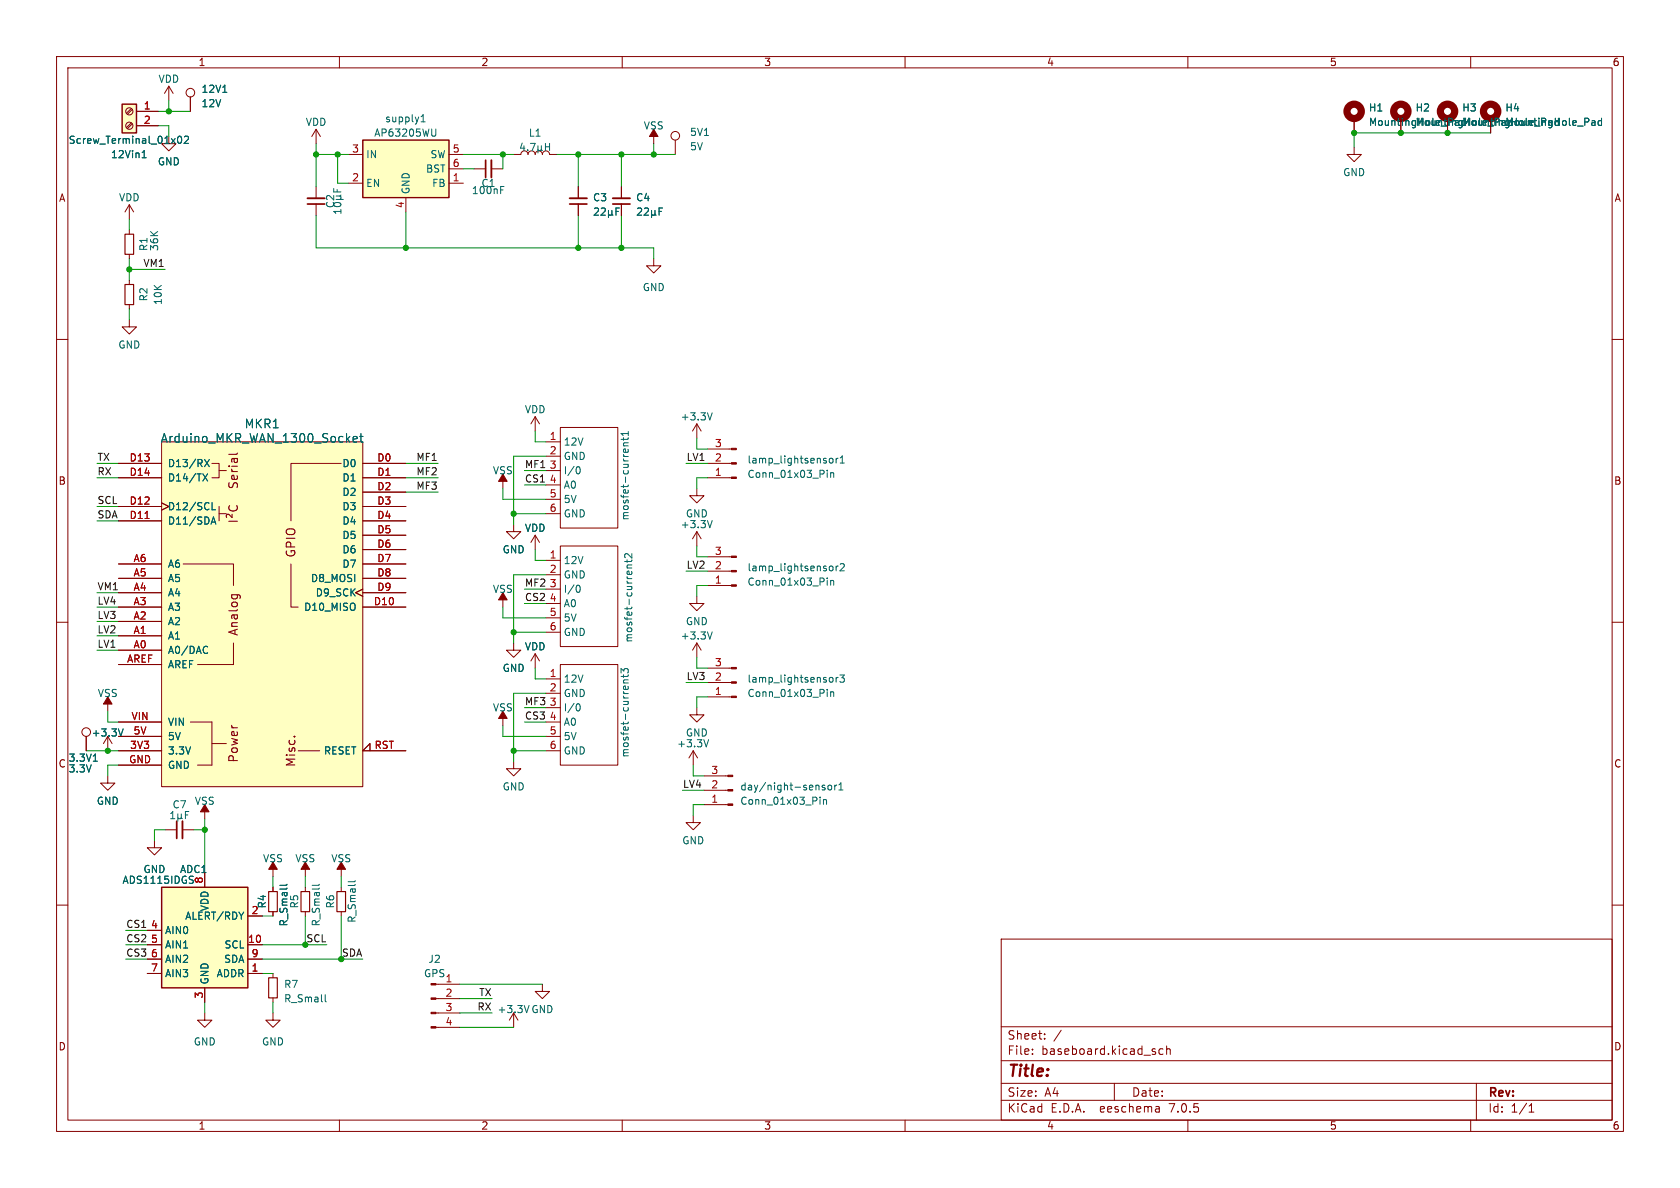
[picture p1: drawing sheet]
<svg xmlns="http://www.w3.org/2000/svg" width="297mm" height="210mm" viewBox="0 0 297 210" stroke-linecap="round" stroke-linejoin="round" font-family="sans-serif">
<g fill="none" stroke="#840000" stroke-width=".18">
<path d="M10 10h277v190h-277zM12 12h273v186h-273zM23.2 19.2l-.8 .8M23.4 19.4l-.9 .8M24.1 19.7h3.8M29.8 15.2l-.7 1.3M29.8 15.2v2.6M29.8 15.2l.8 1.3M33.7 17.1v2.6M60 10v2M110 10v2M160 10v2"/>
<path d="M210 10v2M260 10v2M22.9 36.2l-.8 1.3M22.9 36.2v2.5M22.9 36.2l.7 1.3M23.2 21.7l-.8 .9M23.4 21.9l-.9 .8M24.1 22.2h3.8M29.8 24.1v1.3h1.3l-1.3 1.3-1.2-1.3h1.2M55.9 22.9l-.8 1.2M55.9 22.9v2.5M55.9 33v2.1"/>
<path d="M55.9 36.1v2M55.9 22.9l.7 1.2M61.6 27.3h2.5M61.6 32.4h2.5M71.8 34.9v2.6M79.4 27.3h2.5M79.4 32.4h2.5M79.4 29.8h2.5M83.8 29.8h2.1M86.9 29.8h2M90.8 27.3h1.3a.64 .64 0 0 1 .6-.6 .64 .64 0 0 1 .6 .6 .64 .64 0 0 1 .7-.6 .64 .64 0 0 1 .6 .6 .64 .64 0 0 1 .6-.6 .64 .64 0 0 1 .7 .6 .64 .64 0 0 1 .6-.6 .64 .64 0 0 1 .7 .6h1.2M102.2 33v2.1"/>
<path d="M102.2 36.1v2M109.9 33v2.1M109.9 36.1v2M115.6 22.9v2.5M119.4 24.8v2.5M239.4 26v1.3h1.3l-1.3 1.3-1.3-1.3h1.3M239.4 21v2.5M247.6 21v2.5M255.9 21v2.5M263.5 21v2.5M10 60h2M22.9 56.5v1.3h1.2l-1.2 1.3-1.3-1.3h1.3"/>
<path d="M22.9 40.6v.8M22.9 45v.7M22.9 49.5v.8M22.9 53.8v.8M115.6 45.7v1.3h1.2l-1.2 1.3-1.3-1.3h1.3M285 60h2M28.6 78.1h35.5v61h-35.5zM94.6 73.7v2.5M94.6 73.7l-.7 1.2M94.6 73.7l.8 1.2M96.5 78.1h2.6M99.1 75.6h10.1v17.7h-10.1z"/>
<path d="M123.2 74.9v2.6M123.2 74.9l-.8 1.3M123.2 74.9l.8 1.3M125.1 79.4h4.2M21 99.7h7.6M21 81.9h7.6M21 84.5h7.6M21 92.1h7.6M21 89.5h7.6M28.6 88.9l1.2 .6-1.2 .7M32.4 99.7h8.9v3.8M37.5 81.9h1.2v2.6h-1.2"/>
<path d="M38.7 83.2h1.3M38.7 89.5v2.6M38.7 90.8h1.3M51.4 99.7v7.6h1.3M60.3 81.9h-8.9v10.2M64.1 99.7h7.7M64.1 81.9h7.7M64.1 84.5h7.7M64.1 92.1h7.7M64.1 89.5h7.7M64.1 87h7.7M64.1 94.6h7.7"/>
<path d="M64.1 97.2h7.7M88.9 83.8v2.6M90.8 92.7v1.3h1.3l-1.3 1.3-1.3-1.3h1.3M94.6 94.6v2.6M94.6 94.6l-.7 1.3M94.6 94.6l.8 1.3M96.5 83.2h2.6M96.5 90.8h2.6M96.5 99.1h2.6M96.5 80.6h2.6M96.5 85.7h2.6M96.5 88.3h2.6"/>
<path d="M99.1 96.5h10.1v17.8h-10.1zM123.2 86.4v1.2h1.3l-1.3 1.3-1.3-1.3h1.3M123.2 94v2.5M123.2 94l-.8 1.3M123.2 94l.8 1.3M125.1 81.9h4.2M125.1 84.5h4.2M125.1 98.4h4.2M10 110h2M21 114.9h7.6M21 112.4h7.6M21 109.9h7.6"/>
<path d="M21 107.3h7.6M21 104.8h7.6M21 102.2h7.6M21 117.5h7.6M41.3 113.7v3.8h-6.4M64.1 104.1l-1.2 .7 1.2 .6M64.1 107.3h7.7M64.1 104.8h7.7M64.1 102.2h7.7M88.9 104.8v2.5M90.8 113.7v1.2h1.3l-1.3 1.3-1.3-1.3h1.3M94.6 115.6l-.7 1.2"/>
<path d="M94.6 115.6v2.5M94.6 115.6l.8 1.2M96.5 101.6h2.6M96.5 104.1h2.6M96.5 106.7h2.6M96.5 109.2h2.6M96.5 111.8h2.6M99.1 117.5h10.1v17.8h-10.1zM123.2 105.4v1.3h1.3l-1.3 1.3-1.3-1.3h1.3M123.2 113.7l-.8 1.2M123.2 113.7v2.5M123.2 113.7l.8 1.2"/>
<path d="M125.1 101h4.2M125.1 103.5h4.2M125.1 118.1h4.2M285 110h2M15.2 130.2v2.5M19 137.2v1.2h1.3l-1.3 1.3-1.2-1.3h1.2M19 130.2l-.7 1.2M19 123.2v2.5M19 130.2v2.5M19 130.2l.8 1.2M21 132.7h7.6M21 130.2h7.6"/>
<path d="M21 135.3h7.6M21 127.6h7.6M33.7 127.6h3.8zM34.9 135.3h2.6zM37.5 131.4h2.5zM37.5 127.6v7.7M52.7 132.7h3.8zM65.4 132.7v-1.3l-1.3 1.3h7.7M88.9 125.7v2.6M90.8 134.6v1.3h1.3l-1.3 1.3-1.3-1.3h1.3M96.5 132.7h2.6M96.5 130.2h2.6"/>
<path d="M96.5 127.6h2.6M96.5 120h2.6M96.5 122.6h2.6M96.5 125.1h2.6M122.6 132.7l-.8 1.3M122.6 132.7v2.6M122.6 132.7l.7 1.3M123.2 125.1v1.3h1.3l-1.3 1.2-1.3-1.2h1.3M124.5 137.2h4.2M124.5 139.7h4.2M125.1 120.7h4.2M125.1 123.2h4.2"/>
<path d="M10 160h2M27.3 148.6v1.3h1.3l-1.3 1.2-1.3-1.2h1.3M29.2 146.7h2M32.3 146.7h2M36.2 142.2v2.6M36.2 154.3v2.5M48.3 152.4v2.5M48.3 156.8v.8M54 152.4v2.5M54 156.8v.8M60.3 152.4v2.5M60.3 156.8v.8"/>
<path d="M122.6 144.1v1.3h1.2l-1.2 1.3-1.3-1.3h1.3M124.5 142.2h4.2M285 160h2M26 172.1h2.6M26 167h2.6M26 164.5h2.6M26 169.5h2.6M36.2 179.1v1.2h1.3l-1.3 1.3-1.3-1.3h1.3M36.2 174.6v2.6M43.8 172.1h2.6M43.8 167h2.6M43.8 161.9h2.6"/>
<path d="M43.8 169.5h2.6M48.3 179.1v1.2h1.2l-1.2 1.3-1.3-1.3h1.3M48.3 161.2v.7M48.3 172.1v.7M48.3 176.4v.8M54 161.2v.7M60.3 161.2v.7M77.1 179.1h4.2M77.1 176.5h4.2M77.1 174h4.2M90.8 179.1l-.8 1.2M90.8 179.1v2.5"/>
<path d="M90.8 179.1l.8 1.2M95.9 174v1.3h1.3l-1.3 1.2-1.3-1.2h1.3M177 166h108v32h-108zM60 198v2M77.1 181.6h4.2M110 198v2M160 198v2M177 194.5h108M177 191.5h108M177 187.5h108M177 181.5h108M182.5 186.3v.1"/>
<path d="M182.5 185.5v.1M184.7 183.6v.1M184.7 182.8v.1M187.6 182.1l-1.3 2M197 191.5v3M204.5 195.6l.4 .1 .1 .9M205 196.5l-.5 .1M205 196h-.5M205.6 185.5l-.4-.1-.3 .3v.4l.1 .2h.6M206.2 185.5l.3-.1 .3 .1 .1 .9M206.2 184.9v1.5M210 198v2"/>
<path d="M260 198v2M261 191.5v6.5M270.3 196.6h.9M270.3 195.5l.4-.4v1.5"/>
<circle cx="22.9" cy="19.7" r=".63"/>
<circle cx="33.7" cy="16.4" r=".76"/>
<circle cx="22.9" cy="22.2" r=".63"/>
<circle cx="119.4" cy="24" r=".76"/>
<circle cx="15.2" cy="129.4" r=".76"/>
</g>
<g fill="none" stroke="#006464" stroke-width=".18">
<path d="M39.4 16.3h.7M25.1 27.9h.8M25.2 26.9l.3-.3v1.3M31.5 24.2l.2-.1a.68 .68 0 0 1 .4 .6 .68 .68 0 0 1-.4 .6l-.2-.1-.1-.3zM32.6 24.2l.5-.1 .2 .3-.8 .9h.8M59 33.3v.6h1.3M59.4 35.3h1.3M59.4 34.7h.7M59.6 33.5v.4M59.8 35.8l.3 .1 .2 .2-.2 .3-.3 .1M60.1 34.7l.2 .1v.3l-.2 .2M60.3 37.4h-1.3l.4 .3"/>
<path d="M60.3 37v.7M60.3 34.5l-.2 .2M74.4 21.5h.8M74.4 20.6l.4-.3v1.2M77 22.8v1l-.1 .2-.3 .1M88.5 33h.6M92.3 25.3l-.3 .9h.8M92.6 25.8v.8M93.3 26.5v.1M93.8 25.3h.8l-.5 1.3M95.1 25.8v1.2M95.1 26.4l.2 .2h.2l.2-.2"/>
<path d="M95.7 26.4l.2 .2M95.7 25.8v.6M96.4 25.3v1.3M96.4 25.9h.8M97.2 25.3v1.3M105.1 36.9l.5-.1 .2 .3-.8 .9h.8M106.3 36.9l.5-.1 .2 .3-.8 .9h.8M107.6 37.9l.1 .1h.3l.2-.1M107.6 37.2v1.3M108.2 37.9l.2 .1M108.2 37.2v.7M108.9 37.4h.4"/>
<path d="M109.5 36.8h-.6v1.2M112.7 36.9l.5-.1 .2 .3-.8 .9h.8M113.9 36.9l.5-.1 .2 .3-.7 .9h.7M115.2 37.9l.2 .1h.2l.2-.1M115.2 37.2v1.3M115.8 37.9l.2 .1M115.8 37.2v.7M116.5 37.4h.4M117.1 36.8h-.6v1.2M281.6 21.3h.2l.2 .2v.7M282 22.1l-.4 .1M282 21.6l-.4 .1"/>
<path d="M283.1 21.4l-.3-.1-.3 .3 .1 .5h.5M283.1 20.9v1.3M62.4 77.7l.8-.2-.1-.3h-.5l-.2 .2 .1 .7h.6M63.6 77.2h.6M63.8 76.6v1.3l.4 .3M110.2 77.4v.5M110.2 78.8h.9M110.3 79.4h.2l.1 .6M111.1 78.3h-.8l-.1 .3 .1 .2M111.1 76.3v.7M111.1 77.4l-.2 .3h-1.1M111.1 76.6h-1.3l.4 .4"/>
<path d="M125.9 73l-.4 1.2M35.9 83.8l.8 1.2M36.2 81.2l.8 1.3M36.7 83.8l-.8 1.2M37 81.2l-.8 1.3M37.3 92.7l.4-1.3 .5 1.3M37.4 92.3h.6M37.5 88.8v1.3h.6M102 82.6l.1-.1a.68 .68 0 0 1 .5 .6 .68 .68 0 0 1-.5 .7l-.1-.1M110.9 99v.4M111.7 99.9h-.8v.3l.1 .2M111.7 99l-.2 .3h-1.1"/>
<path d="M111.7 97.9v.8l-.9-.8-.4 .2 .2 .5M125.9 92l-.4 1.3M146.2 83.1v.2M146.2 83.6v.8M146.7 81.1l.3-.1 .3 .3-.2 .5-.3 .1-.1-.2M146.8 83.6v.8M146.8 83.7l.2-.1h.3l.1 .8M147.8 81v.9M148.2 81l-.4 .3M148.5 99.8l.5-.2 .3 .4-.8 .9h.8M148.5 81.9h.8M148.5 81l.4-.4v1.3"/>
<path d="M36.5 114.2l.2 .2M36.7 115.4l-.2 .1M102 103.5l.1-.1a.68 .68 0 0 1 .5 .7 .68 .68 0 0 1-.5 .6h-.1M109.8 119v-.8l.5 .4 .1-.3h.5l.2 .1-.2 .6M110.2 119.3v.5M110.9 100.4h.8M111.1 119.3l-.2 .3h-1.1M125.9 111.7l-.4 1.3M146.2 102.2v.1M146.2 102.6v.8M146.8 100.1h.3l.2 .2-.1 .5-.4 .1M146.8 119.7l.3 .1 .2 .2-.1 .5-.4 .1"/>
<path d="M146.8 102.6v.8M146.8 102.7l.2-.1 .3 .1 .1 .7M147.8 100.1v.8M147.8 119.7v.9M148.2 100.1l-.4 .2M148.2 119.7l-.4 .3M148.5 119.3h.8l-.5 .5 .4 .1v.6l-.2 .1-.5-.1M16.5 134.6h.7M21.8 128.8l-.5 1.3M102 124.5l.1-.1a.68 .68 0 0 1 .5 .6 .68 .68 0 0 1-.5 .7l-.1-.1M110.2 120.7h.9M111.1 120.2h-.8l-.1 .3 .1 .2"/>
<path d="M125.3 130.8l-.4 1.2M145.8 138.9l-.3-.1-.2 .2 .1 .2 .4 .1v.3h-.5M146.2 121.9v.1M146.2 122.3v.8M146.5 138.9l.3-.1 .2 .2v.4l-.2 .2h-.3l-.1-.2zM146.8 122.3v.8M146.8 122.4l.2-.1h.3l.1 .8M147.6 138.8v.8M147.9 138.8l-.3 .2M148.3 139.6h.7M148.3 138.7l.4-.3v1.2M30.2 144.7h.7"/>
<path d="M30.4 143.6l-.2 .2M30.5 143.5v1.2M31.4 144.5l.2 .2h.3l.2-.2M31.4 143.9v1.2M32.1 144.5l.1 .2M32.1 143.9v.6M32.8 144.1h.4M33.4 143.5h-.6v1.2M33.9 155.5l.2 .2M34.1 156l-.2 .2M50.7 156.3l-.1 .2h-1.1M56.5 156.3l-.2 .2h-1.1"/>
<path d="M62.8 155.7l-.2 .2h-1.1M145 140.9v.1M145 141.3v.9M145.6 141.3v.9M145.6 141.5l.2-.2 .3 .1v.8M57.5 175.8v1.1l.2 .2M93.5 177.7l-.4 1.3"/>
</g>
<g fill="#840000" stroke="#840000" stroke-width=".18">
<path d="M19 123.2l.8 1.3h-1.5z"/>
<path d="M129.3 98.3h.9v.3h-.9z"/>
<path d="M129.3 100.8h.9v.3h-.9z"/>
<path d="M129.3 103.4h.9v.2h-.9z"/>
<path d="M129.3 118h.9v.2h-.9z"/>
<path d="M129.3 120.5h.9v.3h-.9z"/>
<path d="M129.3 123.1h.9v.2h-.9z"/>
<path d="M36.2 142.2l.8 1.3h-1.6z"/>
<path d="M128.7 137h.8v.3h-.8z"/>
<path d="M128.7 139.6h.8v.2h-.8z"/>
<path d="M128.7 142.1h.8v.3h-.8z"/>
<path d="M129.3 79.2h.9v.3h-.9z"/>
<path d="M129.3 81.8h.9v.2h-.9z"/>
<path d="M129.3 84.3h.9v.3h-.9z"/>
<path d="M115.6 22.9l.7 1.2h-1.5z"/>
<path d="M76.2 181.5h.9v.2h-.9z"/>
<path d="M76.2 178.9h.9v.3h-.9z"/>
<path d="M76.2 176.4h.9v.3h-.9z"/>
<path d="M76.2 173.9h.9v.2h-.9z"/>
<path d="M88.9 104.8l.8 1.2h-1.6z"/>
<path d="M88.9 125.7l.8 1.3h-1.6z"/>
<path d="M88.9 83.8l.8 1.3h-1.6z"/>
<path d="M54 152.4l.7 1.3h-1.5z"/>
<path d="M60.3 152.4l.8 1.3h-1.5z"/>
<path d="M48.3 152.4l.7 1.3h-1.5z"/>
</g>
<g fill="#ffffc2" stroke="#ffffc2" stroke-width=".18">
<path d="M28.6 78.1h35.5v61h-35.5z"/>
<path d="M28.6 156.8h15.2v17.8h-15.2z"/>
<path d="M64.1 24.8h15.3v10.1h-15.3z"/>
<path d="M21.6 18.4h2.5v5.1h-2.5z"/>
</g>
<g fill="none" stroke="#840000" stroke-width=".19">
<path d="M40.4 92.1h1.6M40.4 82.4h.2M40.5 85.3l-.1 .6 .2 .2h.4l.3-.6 .4-.2 .3 .3-.1 .6M40.6 89.4a.61 .61 0 0 0 0 .7 .61 .61 0 0 0 .7 .2 .57 .57 0 0 0 .6-.3 .57 .57 0 0 0-.1-.6M41 82.9v.3l.2 .2M41 83.4h1M41 82.4h1M41 90.9v.6l-.5-.5a.31 .31 0 0 0-.5 .1l.1 .4M41.3 81l.1 .6a.3 .3 0 0 0 .3 .2 .3 .3 0 0 0 .3-.2l-.1-.6M41.9 84.1l.1 .4-.2 .2h-.8v-.6l.3-.1 .2 .7M42 81l-1 .1v.6M42 80.1l-.2 .2h-1.4"/>
<path d="M41 105.1h1.2l.2 .2M41 105.1v.2M41.9 105.1l.1 .2M52 130.2h.1"/>
</g>
<path d="M21.6 18.4h2.5v5.1h-2.5zM64.1 24.8h15.3v10.1h-15.3zM28.6 156.8h15.2v17.8h-15.2z" fill="none" stroke="#840000" stroke-width=".25"/>
<path d="M54.4 35.1h3M86.9 28.3v3.1M100.7 35.1h3.1M108.3 35.1h3.1M32.3 145.2v3" fill="none" stroke="#840000" stroke-width=".33"/>
<path d="M54.4 36.1h3M85.9 28.3v3.1M100.7 36.1h3.1M108.3 36.1h3.1M31.2 145.2v3" fill="none" stroke="#840000" stroke-width=".3"/>
<g fill="none" stroke="#840000" stroke-width="1.3">
<circle cx="239.4" cy="19.7" r="1.27"/>
<circle cx="247.6" cy="19.7" r="1.27"/>
<circle cx="255.9" cy="19.7" r="1.27"/>
<circle cx="263.5" cy="19.7" r="1.27"/>
</g>
<path d="M22.1 41.4h1.5v3.6h-1.5zM22.1 50.3h1.5v3.5h-1.5zM47.5 157.6h1.5v3.6h-1.5zM53.2 157.6h1.5v3.6h-1.5zM59.6 157.6h1.5v3.6h-1.5zM47.5 172.8h1.5v3.6h-1.5z" fill="none" stroke="#840000" stroke-width=".2"/>
<g fill="none" stroke="#009600" stroke-width=".18">
<path d="M27.9 19.7h5.8M29.8 17.8v1.9M22.9 38.7v1.9M27.9 22.2h1.9v1.9M55.9 38.1v5.7h59.7v1.9M55.9 27.3h5.7M55.9 25.4v7.6M59.7 27.3v5.1h1.9M71.8 37.5v6.3M81.9 27.3h8.9M81.9 29.8h1.9M88.9 27.3v2.5"/>
<path d="M98.4 27.3h21M102.2 27.3v5.7M102.2 38.1v5.7M109.9 27.3v5.7M109.9 38.1v5.7M115.6 25.4v1.9M263.5 23.5h-24.1v2.5M22.9 45.7v3.8M22.9 54.6v1.9M22.9 47.6h6.3M94.6 76.2v1.9h1.9M123.2 77.5v1.9h1.9"/>
<path d="M17.1 84.5h3.9M17.1 81.9h3.9M17.1 89.5h3.9M17.1 92.1h3.9M71.8 84.5h5.7M71.8 81.9h5.7M71.8 87h5.7M88.9 86.4v1.9h7.6M90.8 90.8h5.7M92.7 85.7h3.8M92.7 83.2h3.8M94.6 97.2v1.9h1.9"/>
<path d="M96.5 80.6h-5.7v12.1M121.3 81.9h3.8M123.2 96.5v1.9h1.9M125.1 84.5h-1.9v1.9M17.1 112.4h3.9M17.1 114.9h3.9M17.1 104.8h3.9M17.1 107.3h3.9M17.1 109.9h3.9M88.9 107.3v1.9h7.6M90.8 111.8h5.7M92.7 106.7h3.8"/>
<path d="M92.7 104.1h3.8M94.6 118.1v1.9h1.9M96.5 101.6h-5.7v12.1M121.3 101h3.8M123.2 116.2v1.9h1.9M125.1 103.5h-1.9v1.9M15.2 132.7h5.8M19 125.7v1.9h2M21 135.3h-2v1.9M88.9 128.3v1.9h7.6M90.8 132.7h5.7M92.7 125.1h3.8"/>
<path d="M92.7 127.6h3.8M96.5 122.6h-5.7v12M120.6 139.7h3.9M121.3 120.7h3.8M122.6 135.3v1.9h1.9M125.1 123.2h-1.9v1.9M29.2 146.7h-1.9v1.9M34.3 146.7h1.9M36.2 144.8v9.5M48.3 154.9v1.9M54 154.9v1.9M60.3 154.9v1.9"/>
<path d="M124.5 142.2h-1.9v1.9M22.2 167h3.8M22.2 169.5h3.8M22.2 164.5h3.8M36.2 177.2v1.9M46.4 167h11.4M46.4 172.1h1.9M46.4 169.5h17.7M46.4 161.9h1.9M48.3 177.2v1.9M54 161.9v5.1M60.3 161.9v7.6"/>
<path d="M81.3 179.1h5.7M81.3 176.5h5.7M81.3 174h14.6M81.3 181.6h9.5"/>
</g>
<g fill="#009600" stroke="#009600" stroke-width=".18">
<circle cx="60.3" cy="169.5" r=".46"/>
<circle cx="54" cy="167" r=".46"/>
<circle cx="22.9" cy="47.6" r=".46"/>
<circle cx="29.8" cy="19.7" r=".46"/>
<circle cx="102.2" cy="43.8" r=".46"/>
<circle cx="59.7" cy="27.3" r=".46"/>
<circle cx="55.9" cy="27.3" r=".46"/>
<circle cx="71.8" cy="43.8" r=".46"/>
<circle cx="88.9" cy="27.3" r=".46"/>
<circle cx="102.2" cy="27.3" r=".46"/>
<circle cx="115.6" cy="27.3" r=".46"/>
<circle cx="239.4" cy="23.5" r=".46"/>
<circle cx="247.6" cy="23.5" r=".46"/>
<circle cx="109.9" cy="43.8" r=".46"/>
<circle cx="109.9" cy="27.3" r=".46"/>
<circle cx="255.9" cy="23.5" r=".46"/>
<circle cx="90.8" cy="111.8" r=".46"/>
<circle cx="90.8" cy="132.7" r=".46"/>
<circle cx="90.8" cy="90.8" r=".46"/>
<circle cx="19" cy="132.7" r=".46"/>
<circle cx="36.2" cy="146.7" r=".46"/>
</g>
<text font-size="2.8" fill="#840000" x="178" y="190.8">Title:</text>
<g font-size="2.1" fill="#006464">
<text x="43.2" y="75.9">MKR1</text>
<text x="28.4" y="78.4">Arduino_MKR_WAN_1300_Socket</text>
</g>
<g font-size="2.1" fill="#840000">
<text x="52.4" y="98.7" transform="rotate(-90 52.4 98.7)">GPIO</text>
<text x="42.3" y="112.5" transform="rotate(-90 42.3 112.5)">Analog</text>
<text x="42.3" y="134.9" transform="rotate(-90 42.3 134.9)">Power</text>
<text x="52.4" y="135.7" transform="rotate(-90 52.4 135.7)">Misc.</text>
<text x="178" y="183.9">Sheet:</text>
<text x="178" y="186.6">File:</text>
<text x="184" y="186.6">baseboard.kicad_sch</text>
<text x="178" y="196.8">KiCad</text>
<text x="178" y="194">Size:</text>
<text x="184.6" y="194">A4</text>
<text x="185.7" y="196.8">E.D.A.</text>
<text x="194.4" y="196.8">eeschema</text>
<text x="200" y="194">Date:</text>
<text x="206.7" y="196.8">7.0.5</text>
<text x="263" y="194.2">Rev:</text>
<text x="263" y="196.8">Id:</text>
<text x="267" y="196.8">1/1</text>
</g>
<g font-size="1.8" fill="#840000">
<text x="35" y="11.8">1</text>
<text x="85" y="11.8">2</text>
<text x="135" y="11.8">3</text>
<text x="185" y="11.8">4</text>
<text x="235" y="11.8">5</text>
<text x="285" y="11.8">6</text>
<text x="10.4" y="35.8">A</text>
<text x="285.4" y="35.8">A</text>
<text x="10.3" y="85.8">B</text>
<text x="285.3" y="85.8">B</text>
<text x="10.3" y="135.8">C</text>
<text x="285.3" y="135.8">C</text>
<text x="10.3" y="185.8">D</text>
<text x="285.3" y="185.8">D</text>
<text x="35" y="199.8">1</text>
<text x="85" y="199.8">2</text>
<text x="135" y="199.8">3</text>
<text x="185" y="199.8">4</text>
<text x="235" y="199.8">5</text>
<text x="285" y="199.8">6</text>
</g>
<g font-size="1.8" fill="#006464">
<text x="28" y="14.8">VDD</text>
<text x="35.6" y="16.6">12V1</text>
<text x="35.6" y="19.1">12V</text>
<text x="54" y="22.4">VDD</text>
<text x="68" y="21.8">supply1</text>
<text x="113.8" y="23.1">VSS</text>
<text x="241.9" y="19.9">H1</text>
<text x="241.9" y="22.4">MountingHole_Pad</text>
<text x="250.2" y="19.9">H2</text>
<text x="250.2" y="22.4">MountingHole_Pad MountingHole_Pad</text>
<text x="258.5" y="19.9">H3</text>
<text x="258.5" y="22.4">MountingHole_Pad</text>
<text x="266.1" y="19.9">H4</text>
<text x="12.1" y="25.6">Screw_Terminal_01x02</text>
<text x="19.6" y="28.1">12Vin1</text>
<text x="27.8" y="29.4">GND</text>
<text x="64.6" y="28.1">IN</text>
<text x="66.1" y="24.3">AP63205WU</text>
<text x="76.1" y="28.1">SW</text>
<text x="93.4" y="24.3">L1</text>
<text x="121.9" y="24.2">5V1</text>
<text x="121.9" y="26.7">5V</text>
<text x="21" y="35.8">VDD</text>
<text x="64.6" y="33.2">EN</text>
<text x="72.6" y="34.4" transform="rotate(-90 72.6 34.4)">GND</text>
<text x="75.3" y="30.7">BST</text>
<text x="76.4" y="33.2">FB</text>
<text x="83.4" y="34.5">100nF</text>
<text x="85.1" y="33.2">C1</text>
<text x="104.8" y="35.7">C3</text>
<text x="112.4" y="35.7">C4</text>
<text x="237.4" y="31.3">GND</text>
<text x="59.2" y="36.9" transform="rotate(-90 59.2 36.9)">C2</text>
<text x="26.2" y="44.4" transform="rotate(-90 26.2 44.4)">R1</text>
<text x="28.1" y="44.4" transform="rotate(-90 28.1 44.4)">36K</text>
<text x="26.2" y="53.3" transform="rotate(-90 26.2 53.3)">R2</text>
<text x="28.8" y="54" transform="rotate(-90 28.8 54)">10K</text>
<text x="113.6" y="51.6">GND</text>
<text x="20.9" y="61.8">GND</text>
<text x="92.7" y="73.2">VDD</text>
<text x="120.3" y="74.5">+3.3V</text>
<text x="29.6" y="82.7">D13/RX</text>
<text x="60.5" y="82.7">D0</text>
<text x="99.6" y="78.9">12V</text>
<text x="99.6" y="81.5">GND</text>
<text x="132.1" y="82.1">lamp_lightsensor1</text>
<text x="29.6" y="85.3">D14/TX</text>
<text x="60.5" y="85.3">D1</text>
<text x="60.5" y="87.8">D2</text>
<text x="87.1" y="84">VSS</text>
<text x="99.6" y="84">I/0</text>
<text x="99.6" y="86.6">A0</text>
<text x="99.6" y="89.1">5V</text>
<text x="132.1" y="84.6">Conn_01x03_Pin</text>
<text x="29.6" y="92.9">D11/SDA</text>
<text x="29.6" y="90.4">D12/SCL</text>
<text x="60.5" y="90.4">D3</text>
<text x="60.5" y="92.9">D4</text>
<text x="60.5" y="95.4">D5</text>
<text x="92.7" y="94.2">VDD</text>
<text x="99.6" y="91.6">GND</text>
<text x="111.3" y="92.1" transform="rotate(-90 111.3 92.1)">mosfet-current1</text>
<text x="120.3" y="93.5">+3.3V</text>
<text x="121.2" y="91.6">GND</text>
<text x="29.6" y="100.5">A6</text>
<text x="60.5" y="98">D6</text>
<text x="60.5" y="100.5">D7</text>
<text x="88.8" y="98">GND</text>
<text x="99.6" y="99.9">12V</text>
<text x="132.1" y="101.2">lamp_lightsensor2</text>
<text x="29.6" y="105.6">A4</text>
<text x="29.6" y="103.1">A5</text>
<text x="54.9" y="103.1">D8_MOSI</text>
<text x="55.8" y="105.6">D9_SCK</text>
<text x="87.1" y="105">VSS</text>
<text x="99.6" y="102.4">GND</text>
<text x="99.6" y="105">I/0</text>
<text x="99.6" y="107.5">A0</text>
<text x="132.1" y="103.7">Conn_01x03_Pin</text>
<text x="29.6" y="113.2">A1</text>
<text x="29.6" y="110.7">A2</text>
<text x="29.6" y="108.1">A3</text>
<text x="53.7" y="108.1">D10_MISO</text>
<text x="99.6" y="110">5V</text>
<text x="99.6" y="112.6">GND</text>
<text x="112" y="113.7" transform="rotate(-90 112 113.7)">mosfet-current2</text>
<text x="120.3" y="113.2">+3.3V</text>
<text x="121.2" y="110.7">GND</text>
<text x="29.6" y="115.8">A0/DAC</text>
<text x="29.6" y="118.3">AREF</text>
<text x="88.8" y="118.9">GND</text>
<text x="92.7" y="115.1">VDD</text>
<text x="17.2" y="123.4">VSS</text>
<text x="87.1" y="125.9">VSS</text>
<text x="99.6" y="120.8">12V</text>
<text x="99.6" y="123.4">GND</text>
<text x="99.6" y="125.9">I/0</text>
<text x="132.1" y="120.8">lamp_lightsensor3</text>
<text x="132.1" y="123.4">Conn_01x03_Pin</text>
<text x="16.1" y="130.4">+3.3V</text>
<text x="29.6" y="131">5V</text>
<text x="29.6" y="128.5">VIN</text>
<text x="99.6" y="128.5">A0</text>
<text x="99.6" y="131">5V</text>
<text x="121.2" y="130.4">GND</text>
<text x="12.1" y="134.8">3.3V1</text>
<text x="12.1" y="136.7">3.3V</text>
<text x="29.6" y="133.5">3.3V</text>
<text x="29.6" y="136.1">GND</text>
<text x="57.2" y="133.5">RESET</text>
<text x="99.6" y="133.5">GND</text>
<text x="111.3" y="134" transform="rotate(-90 111.3 134)">mosfet-current3</text>
<text x="119.6" y="132.3">+3.3V</text>
<text x="17.1" y="142.4">GND</text>
<text x="30.4" y="143.1">C7</text>
<text x="34.4" y="142.4">VSS</text>
<text x="88.8" y="139.9">GND</text>
<text x="130.8" y="139.9">day/night-sensor1</text>
<text x="130.8" y="142.4">Conn_01x03_Pin</text>
<text x="120.6" y="149.4">GND</text>
<text x="25.3" y="154.5">GND</text>
<text x="31.8" y="154.5">ADC1</text>
<text x="46.4" y="152.6">VSS</text>
<text x="52.2" y="152.6">VSS</text>
<text x="58.5" y="152.6">VSS</text>
<text x="21.6" y="156.4">ADS1115IDGS</text>
<text x="37" y="161.1" transform="rotate(-90 37 161.1)">VDD</text>
<text x="47.2" y="160.6" transform="rotate(-90 47.2 160.6)">R4</text>
<text x="52.9" y="160.6" transform="rotate(-90 52.9 160.6)">R5</text>
<text x="59.2" y="160.6" transform="rotate(-90 59.2 160.6)">R6</text>
<text x="29.1" y="165.3">AIN0</text>
<text x="29.1" y="167.8">AIN1</text>
<text x="32.7" y="162.8">ALERT/RDY</text>
<text x="39.7" y="167.8">SCL</text>
<text x="51" y="163.8" transform="rotate(-90 51 163.8)">R_Small</text>
<text x="56.7" y="163.8" transform="rotate(-90 56.7 163.8)">R_Small</text>
<text x="63.1" y="163.2" transform="rotate(-90 63.1 163.2)">R_Small</text>
<text x="29.1" y="170.4">AIN2</text>
<text x="29.1" y="172.9">AIN3</text>
<text x="38.3" y="172.9">ADDR</text>
<text x="39.6" y="170.4">SDA</text>
<text x="74.9" y="172.9">GPS</text>
<text x="75.7" y="170.4">J2</text>
<text x="78.7" y="173.7">1</text>
<text x="37" y="174.1" transform="rotate(-90 37 174.1)">GND</text>
<text x="50.2" y="174.8">R7</text>
<text x="50.2" y="177.4">R_Small</text>
<text x="87.9" y="179.3">+3.3V</text>
<text x="93.9" y="179.3">GND</text>
<text x="34.2" y="185">GND</text>
<text x="46.3" y="185">GND</text>
</g>
<g font-size="1.8" fill="#a90000">
<text x="25.4" y="19.4">1</text>
<text x="25.4" y="22">2</text>
<text x="62.2" y="27.1">3</text>
<text x="80" y="27.1">5</text>
<text x="80" y="29.6">6</text>
<text x="62.2" y="32.1">2</text>
<text x="80" y="32.1">1</text>
<text x="71.5" y="36.9" transform="rotate(-90 71.5 36.9)">4</text>
<text x="97.1" y="77.9">1</text>
<text x="22.9" y="81.7">D13</text>
<text x="66.6" y="81.7">D0</text>
<text x="97.1" y="80.4">2</text>
<text x="97.1" y="82.9">3</text>
<text x="126.3" y="81.7">2</text>
<text x="126.3" y="79.1">3</text>
<text x="22.9" y="89.3">D12</text>
<text x="22.9" y="84.2">D14</text>
<text x="66.6" y="84.2">D1</text>
<text x="66.6" y="86.7">D2</text>
<text x="66.6" y="89.3">D3</text>
<text x="97.1" y="85.5">4</text>
<text x="97.1" y="88">5</text>
<text x="126.3" y="84.2">1</text>
<text x="22.9" y="91.8">D11</text>
<text x="66.6" y="91.8">D4</text>
<text x="66.6" y="94.4">D5</text>
<text x="97.1" y="90.6">6</text>
<text x="23.6" y="102">A5</text>
<text x="23.6" y="99.4">A6</text>
<text x="66.6" y="96.9">D6</text>
<text x="66.6" y="99.4">D7</text>
<text x="66.6" y="102">D8</text>
<text x="97.1" y="98.8">1</text>
<text x="97.1" y="101.3">2</text>
<text x="126.3" y="100.7">2</text>
<text x="126.3" y="98.2">3</text>
<text x="23.6" y="107.1">A3</text>
<text x="23.6" y="104.5">A4</text>
<text x="66" y="107.1">D10</text>
<text x="66.6" y="104.5">D9</text>
<text x="97.1" y="103.9">3</text>
<text x="97.1" y="106.4">4</text>
<text x="126.3" y="103.3">1</text>
<text x="23.6" y="112.1">A1</text>
<text x="23.6" y="109.6">A2</text>
<text x="97.1" y="109">5</text>
<text x="97.1" y="111.5">6</text>
<text x="22.4" y="117.2">AREF</text>
<text x="23.6" y="114.7">A0</text>
<text x="97.1" y="119.8">1</text>
<text x="126.3" y="117.9">3</text>
<text x="97.1" y="122.3">2</text>
<text x="97.1" y="124.8">3</text>
<text x="126.3" y="122.9">1</text>
<text x="126.3" y="120.4">2</text>
<text x="23.2" y="127.4">VIN</text>
<text x="23.6" y="129.9">5V</text>
<text x="97.1" y="127.4">4</text>
<text x="97.1" y="129.9">5</text>
<text x="22.8" y="135">GND</text>
<text x="22.9" y="132.5">3V3</text>
<text x="66.2" y="132.5">RST</text>
<text x="97.1" y="132.5">6</text>
<text x="125.7" y="136.9">3</text>
<text x="125.7" y="142">1</text>
<text x="125.7" y="139.4">2</text>
<text x="35.9" y="156.2" transform="rotate(-90 35.9 156.2)">8</text>
<text x="44.4" y="161.7">2</text>
<text x="26.6" y="164.2">4</text>
<text x="26.6" y="166.8">5</text>
<text x="43.8" y="166.8">10</text>
<text x="26.6" y="169.3">6</text>
<text x="26.6" y="171.8">7</text>
<text x="44.4" y="171.8">1</text>
<text x="44.4" y="169.3">9</text>
<text x="35.9" y="176.6" transform="rotate(-90 35.9 176.6)">3</text>
<text x="78.7" y="176.3">2</text>
<text x="78.7" y="178.8">3</text>
<text x="78.7" y="181.4">4</text>
</g>
<g font-size="1.8" fill="#0f0f0f">
<text x="25.3" y="47.3">VM1</text>
<text x="17.1" y="81.6">TX</text>
<text x="73.6" y="81.6">MF1</text>
<text x="92.7" y="82.8">MF1</text>
<text x="121.3" y="81.6">LV1</text>
<text x="17.1" y="84.1">RX</text>
<text x="17.1" y="89.2">SCL</text>
<text x="73.6" y="86.6">MF3</text>
<text x="73.6" y="84.1">MF2</text>
<text x="92.7" y="85.4">CS1</text>
<text x="17.1" y="91.7">SDA</text>
<text x="121.3" y="100.6">LV2</text>
<text x="17.1" y="104.4">VM1</text>
<text x="17.1" y="107">LV4</text>
<text x="92.7" y="103.8">MF2</text>
<text x="92.7" y="106.3">CS2</text>
<text x="17.1" y="109.5">LV3</text>
<text x="17.1" y="112">LV2</text>
<text x="17.1" y="114.6">LV1</text>
<text x="92.7" y="124.7">MF3</text>
<text x="121.3" y="120.3">LV3</text>
<text x="92.7" y="127.3">CS3</text>
<text x="120.6" y="139.4">LV4</text>
<text x="22.2" y="166.7">CS2</text>
<text x="22.2" y="164.1">CS1</text>
<text x="54.2" y="166.7">SCL</text>
<text x="22.2" y="169.2">CS3</text>
<text x="60.4" y="169.2">SDA</text>
<text x="84.4" y="178.7">RX</text>
<text x="84.7" y="176.2">TX</text>
</g>
</svg>
